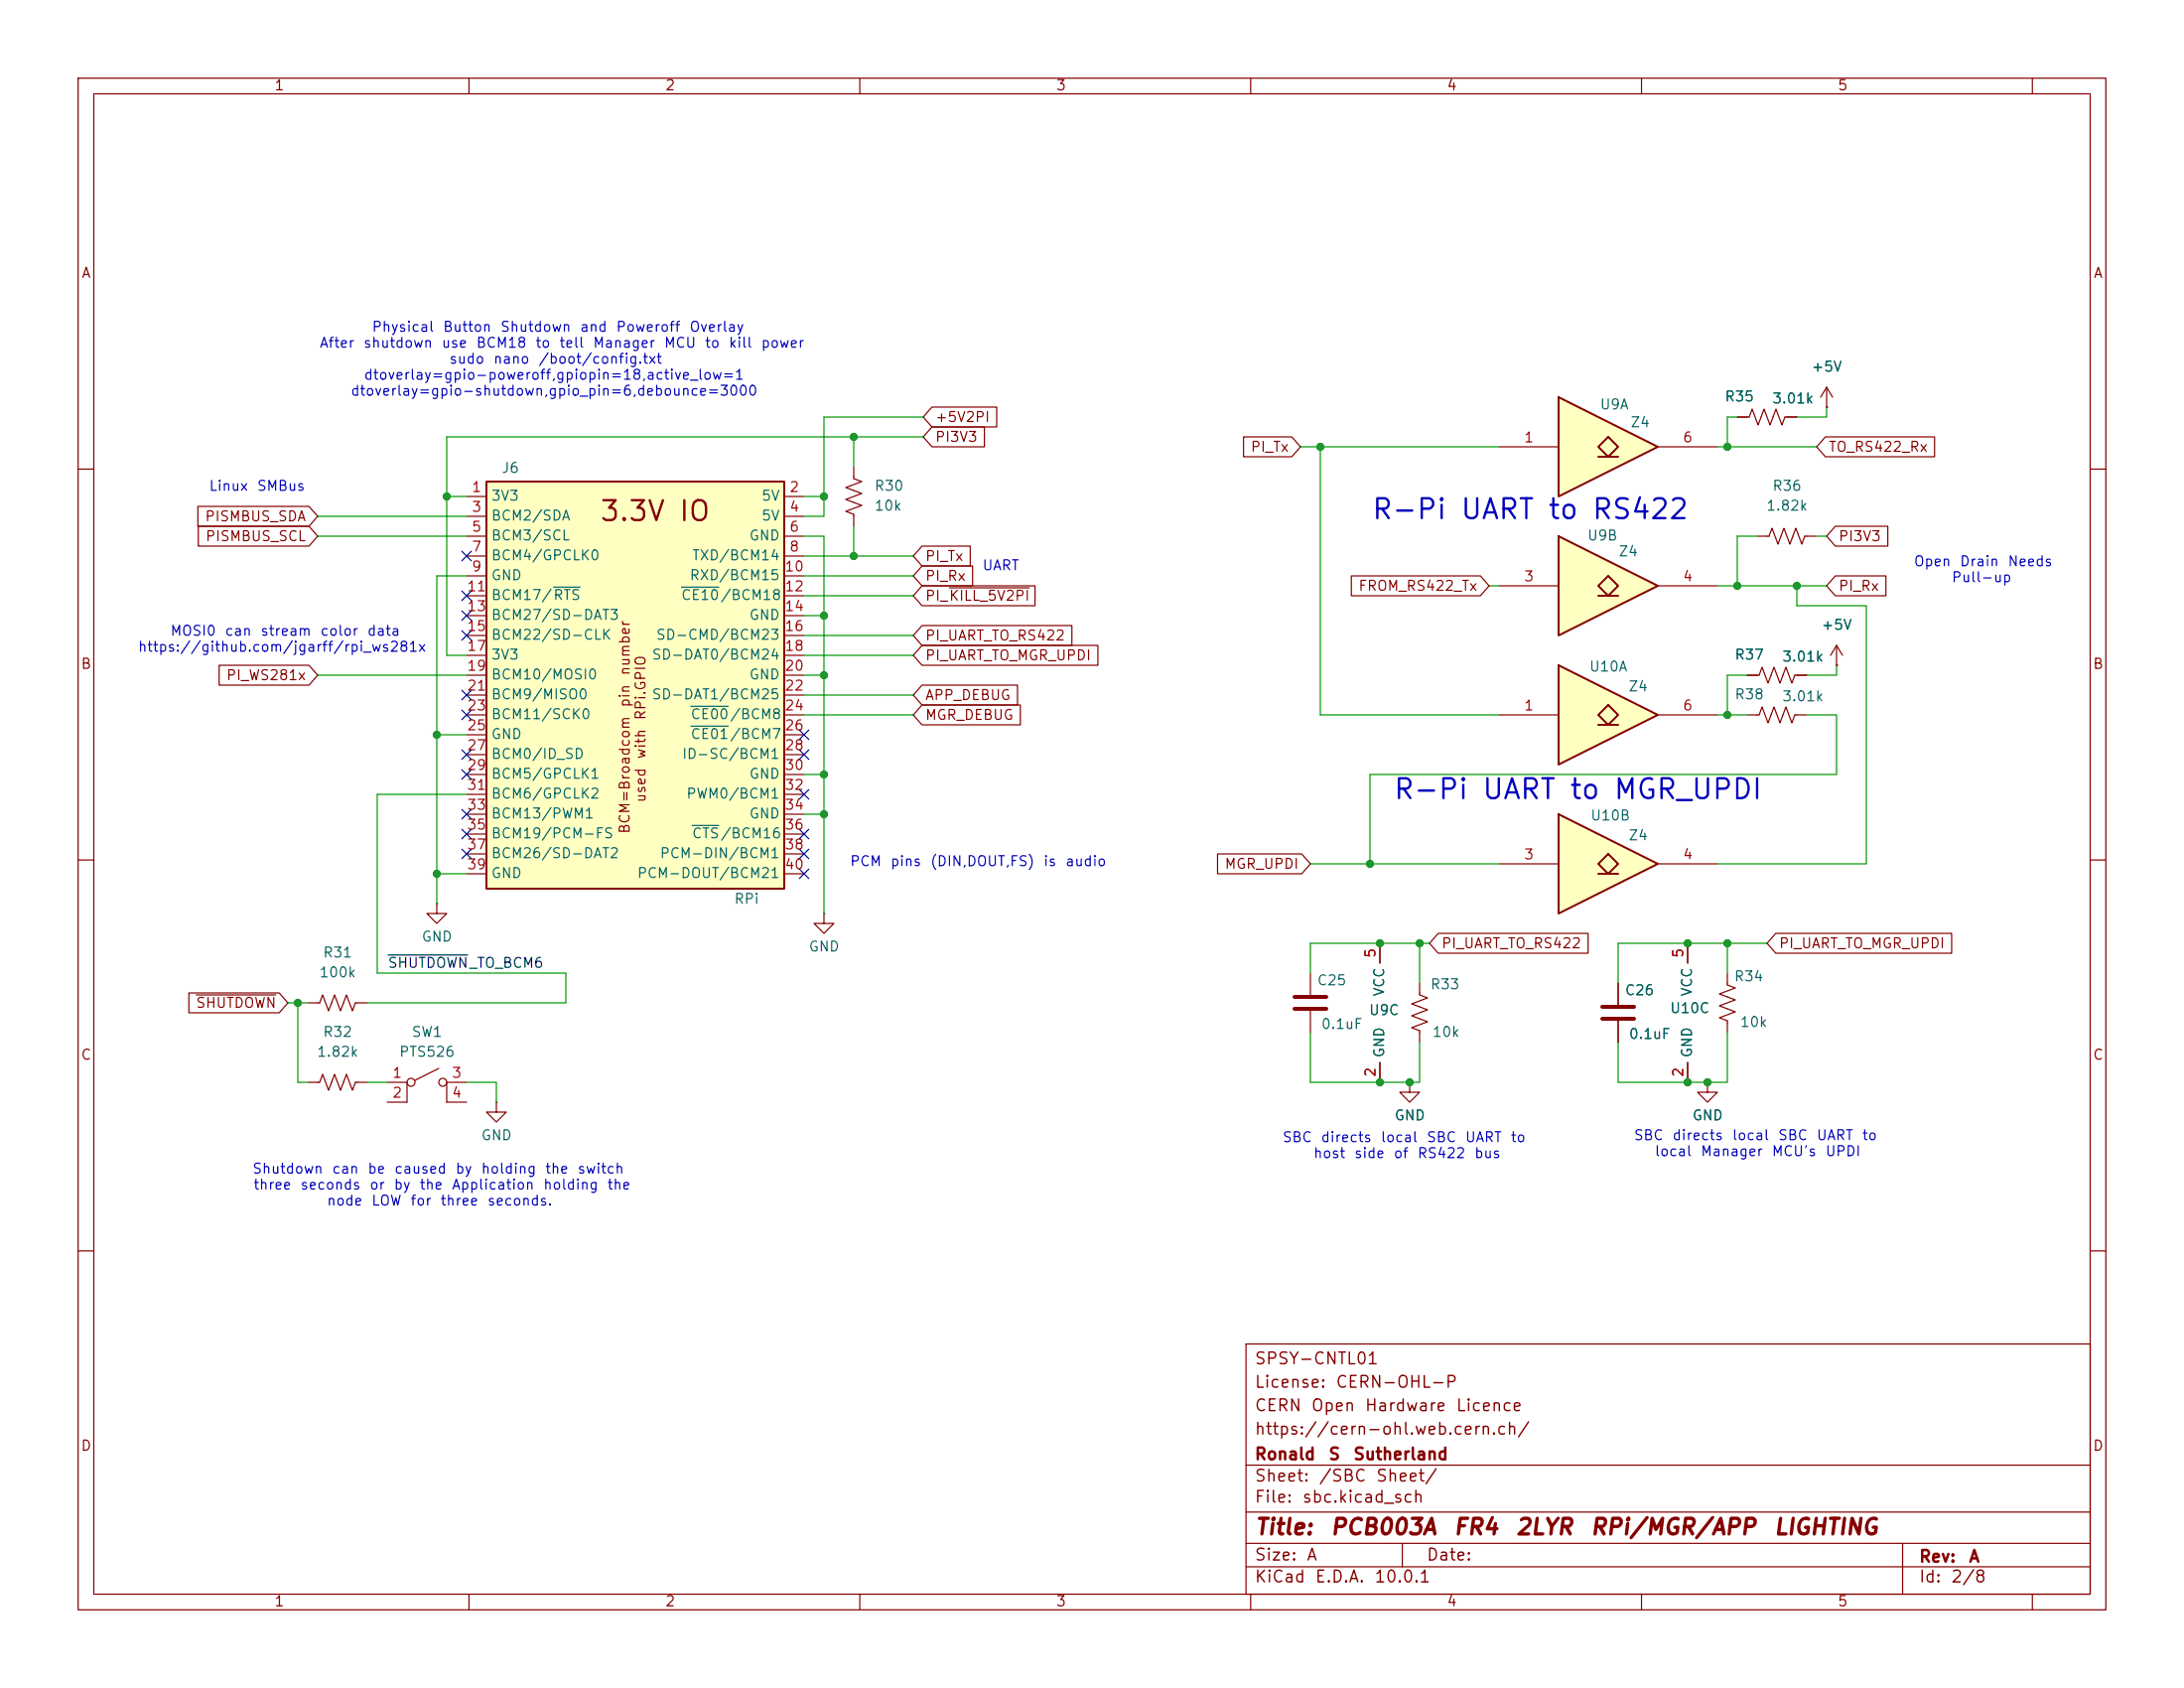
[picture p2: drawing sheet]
<svg xmlns="http://www.w3.org/2000/svg" width="279mm" height="216mm" viewBox="0 0 279 216" stroke-linecap="round" stroke-linejoin="round" font-family="sans-serif">
<g fill="none" stroke="#840000" stroke-width=".15">
<path d="M10 10h259.4v195.9h-259.4zM12 12h255.4v191.9h-255.4zM60 10v2M110 10v2M160 10v2M210 10v2M260 10v2M222.2 53.3h1.6l.4-1 .7 2.1 .8-2.1 .7 2.1 .8-2.1 .8 2.1 .3-1.1h1.6M10 60h2M267.4 60h2M10 110h2M267.4 110h2"/>
<path d="M39.4 128.3h1.5l.4-1 .7 2 .8-2 .8 2 .7-2 .8 2 .4-1h1.5M10 160h2M159.4 171.9h108v32h-108zM267.4 160h2M159.4 197.4h108M159.4 193.4h108M159.4 187.4h108M179.4 197.4v3M243.4 197.4v6.5M60 203.9v2M110 203.9v2M159.4 200.4h108"/>
<path d="M160 203.9v2M210 203.9v2M260 203.9v2"/>
</g>
<path d="M62.2 61.6h38.1v52.1h-38.1z" fill="#ffffc2"/>
<path d="M62.2 61.6h38.1v52.1h-38.1z" fill="none" stroke="#840000" stroke-width=".25"/>
<g fill="none" stroke="#840000" stroke-width=".15">
<path d="M59.7 63.5h2.5M59.7 66h2.5M59.7 68.6h2.5M59.7 71.1h2.5M59.7 73.7h2.5M59.7 76.2h2.5M59.7 78.7h2.5M100.3 63.5h2.6M100.3 66h2.6M100.3 68.6h2.6M100.3 71.1h2.6M100.3 73.7h2.6"/>
<path d="M100.3 76.2h2.6M100.3 78.7h2.6M59.7 81.3h2.5M59.7 83.8h2.5M59.7 86.4h2.5M59.7 88.9h2.5M59.7 91.4h2.5M59.7 94h2.5M59.7 96.5h2.5M59.7 99.1h2.5M100.3 81.3h2.6M100.3 83.8h2.6"/>
<path d="M100.3 86.4h2.6M100.3 88.9h2.6M100.3 91.4h2.6M100.3 94h2.6M100.3 96.5h2.6M100.3 99.1h2.6M59.7 101.6h2.5M59.7 104.1h2.5M59.7 106.7h2.5M59.7 109.2h2.5M59.7 111.8h2.5M100.3 101.6h2.6"/>
<path d="M100.3 104.1h2.6M100.3 106.7h2.6M100.3 109.2h2.6M100.3 111.8h2.6"/>
</g>
<path d="M70.8 75.1h3.4M87.2 75.1h4.8M88.4 90.3h4.8M88.4 92.9h4.8M88.6 105.6h3.4" fill="none" stroke="#006464" stroke-width=".15"/>
<path d="M199.4 104.1l12.7 6.4-12.7 6.3z" fill="#ffffc2"/>
<path d="M204.5 111.8h2.5" fill="none" stroke="#ffffc2" stroke-width=".13"/>
<path d="M204.5 110.5l1.2-1.3 1.3 1.3-1.3 1.3z" fill="#ffffc2"/>
<path d="M199.4 104.1l12.7 6.4-12.7 6.3zM204.5 110.5l1.2-1.3 1.3 1.3-1.3 1.3zM204.5 111.8h2.5" fill="none" stroke="#840000" stroke-width=".25"/>
<g fill="none" stroke="#840000" stroke-width=".15">
<path d="M109.2 59.7v1.5l1 .4-2 .8 2 .7-2 .8 2 .7-2 .8 1 .4v1.5M233.7 52.1h.1M233.7 49.5l-.8 1.3M233.7 49.5l.7 1.3M233.7 49.5v2.6M224.8 68.6h1.5l.4-1 .8 2 .7-2 .8 2 .7-2 .8 2 .4-1h1.5M223.5 91.4h1.5l.4-1 .8 2.1 .7-2.1 .8 2.1 .8-2.1 .7 2.1 .4-1.1h1.5M223.5 86.4h1.5l.4-1.1 .8 2.1 .7-2.1 .8 2.1 .8-2.1 .7 2.1 .4-1h1.5M234.9 85.1h.1M234.9 82.6l-.7 1.2M234.9 82.6l.8 1.2M234.9 82.6v2.5"/>
<path d="M55.9 115.6v1.2h1.2l-1.2 1.3-1.3-1.3h1.3M55.9 115.6h.1M105.4 116.8v1.3h1.3l-1.3 1.3-1.3-1.3h1.3M105.4 116.8h.1M191.8 110.5h7.6M212.1 110.5h7.6M39.4 138.4h1.5l.4-1 .7 2 .8-2 .8 2 .7-2 .8 2 .4-1h1.5M49.5 138.4h2.6v2.6h-2.6M56.1 136.7l-3 1.5M59.7 138.4h-2.6v2.6h2.6M167.6 124.5v2.8M167.6 129.3v2.8"/>
<path d="M176.5 120.7v2.5M176.5 135.9v2.5M180.3 138.4v1.3h1.3l-1.3 1.3-1.2-1.3h1.2M180.3 138.4h.1M181.6 125.7v1.6l1 .3-2 .8 2 .8-2 .7 2 .8-2 .7 1 .4v1.6M207 125.7v2.8M207 130.6v2.8M215.9 120.7v2.5M215.9 135.9v2.5M218.4 138.4v1.3h1.3l-1.3 1.3-1.2-1.3h1.2M218.4 138.4h.1M221 124.5v1.5l1 .4-2 .7 2 .8-2 .8 2 .7-2 .8 1 .4v1.5"/>
<path d="M63.5 141v1.2h1.3l-1.3 1.3-1.3-1.3h1.3M63.5 141h.1"/>
<circle cx="52.6" cy="138.4" r=".51"/>
<circle cx="56.6" cy="138.4" r=".51"/>
</g>
<path d="M165.6 127.5h4.1M165.6 129h4.1M205 128.8h4M205 130.3h4" fill="none" stroke="#840000" stroke-width=".51"/>
<path d="M199.4 68.6l12.7 6.3-12.7 6.4z" fill="#ffffc2"/>
<path d="M204.5 76.2h2.5" fill="none" stroke="#ffffc2" stroke-width=".13"/>
<path d="M204.5 74.9l1.2-1.2 1.3 1.2-1.3 1.3z" fill="#ffffc2"/>
<path d="M199.4 68.6l12.7 6.3-12.7 6.4zM204.5 74.9l1.2-1.2 1.3 1.2-1.3 1.3zM204.5 76.2h2.5" fill="none" stroke="#840000" stroke-width=".25"/>
<path d="M191.8 74.9h7.6M212.1 74.9h7.6" fill="none" stroke="#840000" stroke-width=".15"/>
<path d="M199.4 85.1l12.7 6.3-12.7 6.4z" fill="#ffffc2"/>
<path d="M204.5 92.7h2.5" fill="none" stroke="#ffffc2" stroke-width=".13"/>
<path d="M204.5 91.4l1.2-1.2 1.3 1.2-1.3 1.3z" fill="#ffffc2"/>
<path d="M199.4 85.1l12.7 6.3-12.7 6.4zM204.5 91.4l1.2-1.2 1.3 1.2-1.3 1.3zM204.5 92.7h2.5" fill="none" stroke="#840000" stroke-width=".25"/>
<path d="M191.8 91.4h7.6M212.1 91.4h7.6" fill="none" stroke="#840000" stroke-width=".15"/>
<path d="M199.4 50.8l12.7 6.4-12.7 6.3z" fill="#ffffc2"/>
<path d="M204.5 58.4h2.5" fill="none" stroke="#ffffc2" stroke-width=".13"/>
<path d="M204.5 57.2l1.2-1.3 1.3 1.3-1.3 1.2z" fill="#ffffc2"/>
<path d="M199.4 50.8l12.7 6.4-12.7 6.3zM204.5 57.2l1.2-1.3 1.3 1.3-1.3 1.2zM204.5 58.4h2.5" fill="none" stroke="#840000" stroke-width=".25"/>
<g fill="none" stroke="#840000" stroke-width=".15">
<path d="M119.2 54.6h6.7v2.6h-6.7l-1.1-1.3zM119.2 52.1h8.3v2.5h-8.3l-1.1-1.3zM159.1 55.9h6.2l1.1 1.3-1.1 1.2h-6.2zM191.8 57.2h7.6M212.1 57.2h7.6M222.2 53.3h1.3M228.6 53.3h1.3M233.5 55.9h14v2.5h-14l-1.1-1.2zM233.7 52.1h.1M25.3 64.8h14.2l1.1 1.2-1.1 1.3h-14.2zM25.4 67.3h14.1l1.1 1.3-1.1 1.3h-14.1zM118 72.4h6.4v2.5h-6.4l-1.2-1.2z"/>
<path d="M118 74.9h14.4v2.6h-14.4l-1.2-1.3zM118 69.8h6.1v2.6h-6.1l-1.2-1.3zM121.4 75.2h10.3M172.9 73.7h16.5l1.1 1.2-1.1 1.3h-16.5zM234.8 73.7h6.5v2.5h-6.5l-1.1-1.3zM234.8 67.3h6.7v2.6h-6.7l-1.1-1.3zM28 85.1h11.5l1.1 1.3-1.1 1.2h-11.5zM118 87.6h12.2v2.6h-12.2l-1.2-1.3zM118 82.5h22.5v2.6h-22.5l-1.2-1.3zM118 80h19.1v2.6h-19.1l-1.2-1.3zM118 90.2h12.5v2.5h-12.5l-1.2-1.3zM223.5 86.4h1.3"/>
<path d="M229.9 86.4h1.2M234.9 85.1h.1M155.8 109.2h10.7l1.1 1.3-1.1 1.3h-10.7zM184 119.4h19.2v2.5h-19.2l-1.1-1.2zM227.2 119.4h22.5v2.5h-22.5l-1.1-1.2zM24.2 127h11.5l1.1 1.3-1.1 1.2h-11.5zM25.1 127.3h10.2M176.5 120.7v2.5M176.5 135.9v2.5M180.3 138.4h.1M207 125.7v2.8M207 130.6v2.8"/>
<path d="M215.9 120.7v2.5M215.9 135.9v2.5M218.4 138.4h.1"/>
</g>
<path d="M49.7 122.1h10.1" fill="none" stroke="#0f0f0f" stroke-width=".15"/>
<g fill="none" stroke="#009600" stroke-width=".15">
<path d="M109.2 55.9v3.8M118.1 53.3h-12.7v12.7h-2.5M118.1 55.9h-61v27.9h2.6M166.4 57.2h25.4M168.9 57.2v34.2h22.9M219.7 57.2h12.7M222.2 53.3h-1.2v3.9M233.7 52.1v1.2h-3.8M40.6 66h19.1M40.6 68.6h19.1M57.1 63.5h2.6M59.7 73.7h-3.8v41.9"/>
<path d="M102.9 63.5h2.5M102.9 73.7h13.9M102.9 68.6h2.5v48.2M102.9 78.7h2.5M102.9 71.1h13.9M102.9 76.2h13.9M109.2 67.3v3.8M190.5 74.9h1.3M219.7 74.9h14M224.8 68.6h-2.6v6.3M229.9 74.9v2.6h8.9v33h-19.1M232.4 68.6h1.3"/>
<path d="M40.6 86.4h19.1M55.9 94h3.8M102.9 83.8h13.9M102.9 86.4h2.5M102.9 91.4h13.9M102.9 88.9h13.9M102.9 81.3h13.9M102.9 99.1h2.5M219.7 91.4h3.8M223.5 86.4h-2.5v5M231.1 91.4h3.8v7.7h-59.6v11.4M234.9 85.1v1.3h-3.8"/>
<path d="M55.9 111.8h3.8M59.7 101.6h-11.4v22.9h24.1v3.8h-25.4M102.9 104.1h2.5M167.6 110.5h24.2M36.8 128.3h2.6M38.1 128.3v10.1h1.3M47 138.4h2.5M59.7 138.4h3.8v2.6M167.6 132.1v6.3h14v-5M181.6 120.7v5M182.9 120.7h-15.3v3.8M221 120.7v3.8"/>
<path d="M221 132.1v6.3h-14v-5M226.1 120.7h-19.1v5"/>
</g>
<g fill="none" stroke="#000084" stroke-width=".15">
<path d="M59.1 70.5l1.2 1.2M59.1 78.1l1.2 1.2M59.1 75.6l1.2 1.2M60.3 70.5l-1.2 1.2M60.3 78.1l-1.2 1.2M60.3 75.6l-1.2 1.2M59.1 88.3l1.2 1.2M59.1 90.8l1.2 1.2M59.1 80.7l1.2 1.2M59.1 95.9l1.2 1.2M59.1 98.5l1.2 1.2M60.3 88.3l-1.2 1.2"/>
<path d="M60.3 90.8l-1.2 1.2M60.3 80.7l-1.2 1.2M60.3 95.9l-1.2 1.2M60.3 98.5l-1.2 1.2M102.3 95.9l1.2 1.2M102.3 93.4l1.2 1.2M103.5 95.9l-1.2 1.2M103.5 93.4l-1.2 1.2M59.1 103.5l1.2 1.2M59.1 108.6l1.2 1.2M59.1 106.1l1.2 1.2M60.3 103.5l-1.2 1.2"/>
<path d="M60.3 108.6l-1.2 1.2M60.3 106.1l-1.2 1.2M102.3 106.1l1.2 1.2M102.3 108.6l1.2 1.2M102.3 111.2l1.2 1.2M102.3 101l1.2 1.2M103.5 106.1l-1.2 1.2M103.5 108.6l-1.2 1.2M103.5 111.2l-1.2 1.2M103.5 101l-1.2 1.2"/>
</g>
<g fill="#009600" stroke="#009600" stroke-width=".13">
<circle cx="215.9" cy="138.4" r=".46"/>
<circle cx="218.4" cy="138.4" r=".46"/>
<circle cx="181.6" cy="120.7" r=".46"/>
<circle cx="221" cy="120.7" r=".46"/>
<circle cx="215.9" cy="120.7" r=".46"/>
<circle cx="176.5" cy="120.7" r=".46"/>
<circle cx="176.5" cy="138.4" r=".46"/>
<circle cx="180.3" cy="138.4" r=".46"/>
<circle cx="55.9" cy="94" r=".46"/>
<circle cx="38.1" cy="128.3" r=".46"/>
<circle cx="55.9" cy="111.8" r=".46"/>
<circle cx="105.4" cy="63.5" r=".46"/>
<circle cx="57.1" cy="63.5" r=".46"/>
<circle cx="109.2" cy="71.1" r=".46"/>
<circle cx="105.4" cy="78.7" r=".46"/>
<circle cx="109.2" cy="55.9" r=".46"/>
<circle cx="229.9" cy="74.9" r=".46"/>
<circle cx="105.4" cy="104.1" r=".46"/>
<circle cx="105.4" cy="86.4" r=".46"/>
<circle cx="105.4" cy="99.1" r=".46"/>
<circle cx="222.2" cy="74.9" r=".46"/>
<circle cx="221" cy="57.2" r=".46"/>
<circle cx="168.9" cy="57.2" r=".46"/>
<circle cx="221" cy="91.4" r=".46"/>
<circle cx="175.3" cy="110.5" r=".46"/>
</g>
<text font-size="2.5" fill="#840000" x="76.6" y="67.3">3.3V IO</text>
<g font-size="2.5" fill="#0000c2">
<text x="175.3" y="67">R-Pi UART to RS422</text>
<text x="178.1" y="102.8">R-Pi UART to MGR_UPDI</text>
</g>
<g font-size="2" fill="#840000">
<text x="160.4" y="196.8">Title:</text>
<text x="170.1" y="196.8">PCB003A</text>
<text x="185.8" y="196.8">FR4</text>
<text x="193.8" y="196.8">2LYR</text>
<text x="203.3" y="196.8">RPi/MGR/APP</text>
<text x="226.8" y="196.8">LIGHTING</text>
</g>
<g font-size="1.5" fill="#840000">
<text x="160.4" y="177.9">License:</text>
<text x="160.4" y="174.9">SPSY-CNTL01</text>
<text x="170.8" y="177.9">CERN-OHL-P</text>
<text x="160.4" y="183.9">https://cern-ohl.web.cern.ch/</text>
<text x="160.4" y="180.9">CERN</text>
<text x="167.6" y="180.9">Open</text>
<text x="174.5" y="180.9">Hardware</text>
<text x="186.2" y="180.9">Licence</text>
<text x="160.4" y="189.9">Sheet:</text>
<text x="160.4" y="187.1">Ronald</text>
<text x="168.6" y="189.9">/SBC</text>
<text x="169.9" y="187.1">S</text>
<text x="173" y="187.1">Sutherland</text>
<text x="175.9" y="189.9">Sheet/</text>
<text x="160.4" y="192.6">File:</text>
<text x="166.5" y="192.6">sbc.kicad_sch</text>
<text x="160.4" y="202.8">KiCad</text>
<text x="160.4" y="200">Size:</text>
<text x="167.1" y="200">A</text>
<text x="168.1" y="202.8">E.D.A.</text>
<text x="175.7" y="202.8">10.0.1</text>
<text x="182.4" y="200">Date:</text>
<text x="245.4" y="200.2">Rev:</text>
<text x="245.4" y="202.8">Id:</text>
<text x="249.5" y="202.8">2/8</text>
<text x="251.8" y="200.2">A</text>
</g>
<g font-size="1.3" fill="#840000">
<text x="35" y="11.9">1</text>
<text x="85" y="11.9">2</text>
<text x="135" y="11.9">3</text>
<text x="185" y="11.9">4</text>
<text x="235" y="11.9">5</text>
<text x="10.3" y="35.9">A</text>
<text x="267.7" y="35.9">A</text>
<text x="119.5" y="56.8">PI3V3</text>
<text x="119.5" y="54.3">+5V2PI</text>
<text x="159.9" y="58.1">PI_Tx</text>
<text x="233.8" y="58.1">TO_RS422_Rx</text>
<text x="26.1" y="67">PISMBUS_SDA</text>
<text x="26.2" y="69.5">PISMBUS_SCL</text>
<text x="235.1" y="69.5">PI3V3</text>
<text x="118.3" y="74.6">PI_Rx</text>
<text x="118.3" y="77.2">PI_KILL_5V2PI</text>
<text x="118.3" y="72.1">PI_Tx</text>
<text x="173.7" y="75.9">FROM_RS422_Tx</text>
<text x="235.1" y="75.9">PI_Rx</text>
<text x="118.3" y="82.2">PI_UART_TO_RS422</text>
<text x="10.3" y="85.9">B</text>
<text x="28.8" y="87.3">PI_WS281x</text>
<text x="80.9" y="86.5" transform="rotate(-90 80.9 86.5)">number</text>
<text x="118.3" y="89.9">APP_DEBUG</text>
<text x="118.3" y="84.8">PI_UART_TO_MGR_UPDI</text>
<text x="267.7" y="85.9">B</text>
<text x="80.9" y="90.6" transform="rotate(-90 80.9 90.6)">pin</text>
<text x="82.9" y="92.2" transform="rotate(-90 82.9 92.2)">RPi.GPIO</text>
<text x="118.3" y="92.4">MGR_DEBUG</text>
<text x="82.9" y="97.2" transform="rotate(-90 82.9 97.2)">with</text>
<text x="80.9" y="106.7" transform="rotate(-90 80.9 106.7)">BCM=Broadcom</text>
<text x="82.9" y="102.8" transform="rotate(-90 82.9 102.8)">used</text>
<text x="156.6" y="111.4">MGR_UPDI</text>
<text x="184.3" y="121.6">PI_UART_TO_RS422</text>
<text x="227.5" y="121.6">PI_UART_TO_MGR_UPDI</text>
<text x="25" y="129.2">SHUTDOWN</text>
<text x="10.3" y="135.9">C</text>
<text x="267.7" y="135.9">C</text>
<text x="10.3" y="185.9">D</text>
<text x="267.7" y="185.9">D</text>
<text x="35" y="205.8">1</text>
<text x="85" y="205.8">2</text>
<text x="135" y="205.8">3</text>
<text x="185" y="205.8">4</text>
<text x="235" y="205.8">5</text>
</g>
<g font-size="1.3" fill="#0000c2">
<text x="40.8" y="44.8">After</text>
<text x="46.4" y="44.8">shutdown</text>
<text x="47.5" y="42.8">Physical</text>
<text x="56.4" y="44.8">use</text>
<text x="56.6" y="42.8">Button</text>
<text x="57.4" y="46.8">sudo</text>
<text x="60.8" y="44.8">BCM18</text>
<text x="63" y="46.8">nano</text>
<text x="63.9" y="42.8">Shutdown</text>
<text x="68.4" y="44.8">to</text>
<text x="68.8" y="46.8">/boot/config.txt</text>
<text x="71.4" y="44.8">tell</text>
<text x="74.1" y="42.8">and</text>
<text x="75.8" y="44.8">Manager</text>
<text x="78.7" y="42.8">Poweroff</text>
<text x="84.9" y="44.8">MCU</text>
<text x="88.1" y="42.8">Overlay</text>
<text x="90.1" y="44.8">to</text>
<text x="93.1" y="44.8">kill</text>
<text x="97.3" y="44.8">power</text>
<text x="44.8" y="50.9">dtoverlay=gpio-shutdown,gpio_pin=6,debounce=3000</text>
<text x="46.5" y="48.9">dtoverlay=gpio-poweroff,gpiopin=18,active_low=1</text>
<text x="26.6" y="63.1">Linux</text>
<text x="32.8" y="63.1">SMBus</text>
<text x="125.6" y="73.3">UART</text>
<text x="244.7" y="72.7">Open</text>
<text x="249.6" y="74.8">Pull-up</text>
<text x="250.6" y="72.7">Drain</text>
<text x="256.8" y="72.7">Needs</text>
<text x="17.6" y="83.7">https://github.com/jgarff/rpi_ws281x</text>
<text x="21.7" y="81.6">MOSI0</text>
<text x="28.7" y="81.6">can</text>
<text x="33.2" y="81.6">stream</text>
<text x="40.9" y="81.6">color</text>
<text x="46.9" y="81.6">data</text>
<text x="108.6" y="111.1">PCM</text>
<text x="113.8" y="111.1">pins</text>
<text x="118.9" y="111.1">(DIN,DOUT,FS)</text>
<text x="133.4" y="111.1">is</text>
<text x="136.2" y="111.1">audio</text>
<text x="164" y="146.4">SBC</text>
<text x="167.9" y="148.4">host</text>
<text x="168.9" y="146.4">directs</text>
<text x="173.1" y="148.4">side</text>
<text x="176.5" y="146.4">local</text>
<text x="178.2" y="148.4">of</text>
<text x="181.2" y="148.4">RS422</text>
<text x="182.4" y="146.4">SBC</text>
<text x="187.3" y="146.4">UART</text>
<text x="188.5" y="148.4">bus</text>
<text x="193.2" y="146.4">to</text>
<text x="208.9" y="146.1">SBC</text>
<text x="211.6" y="148.2">local</text>
<text x="213.8" y="146.1">directs</text>
<text x="217.5" y="148.2">Manager</text>
<text x="221.5" y="146.1">local</text>
<text x="226.6" y="148.2">MCU's</text>
<text x="227.4" y="146.1">SBC</text>
<text x="232.3" y="146.1">UART</text>
<text x="233.4" y="148.2">UPDI</text>
<text x="238.1" y="146.1">to</text>
<text x="32.2" y="150.4">Shutdown</text>
<text x="32.3" y="152.5">three</text>
<text x="38.3" y="152.5">seconds</text>
<text x="41.7" y="154.5">node</text>
<text x="42.4" y="150.4">can</text>
<text x="46.9" y="150.4">be</text>
<text x="47.2" y="152.5">or</text>
<text x="47.4" y="154.5">LOW</text>
<text x="50.3" y="152.5">by</text>
<text x="50.3" y="150.4">caused</text>
<text x="52.4" y="154.5">for</text>
<text x="53.6" y="152.5">the</text>
<text x="56.2" y="154.5">three</text>
<text x="57.7" y="152.5">Application</text>
<text x="58.2" y="150.4">by</text>
<text x="61.5" y="150.4">holding</text>
<text x="62.2" y="154.5">seconds.</text>
<text x="69.4" y="152.5">holding</text>
<text x="69.6" y="150.4">the</text>
<text x="73.8" y="150.4">switch</text>
<text x="77.6" y="152.5">the</text>
</g>
<g font-size="1.3" fill="#006464">
<text x="231.6" y="47.9">+5V</text>
<text x="204.6" y="52.7">U9A</text>
<text x="220.6" y="51.7">R35</text>
<text x="226.6" y="51.9">3.01k</text>
<text x="208.5" y="55">Z4</text>
<text x="62.7" y="64.4">3V3</text>
<text x="64.1" y="60.8">J6</text>
<text x="97.3" y="64.4">5V</text>
<text x="111.8" y="65.6">10k</text>
<text x="111.8" y="63.1">R30</text>
<text x="225.9" y="65.6">1.82k</text>
<text x="226.7" y="63.1">R36</text>
<text x="62.7" y="66.9">BCM2/SDA</text>
<text x="62.7" y="69.4">BCM3/SCL</text>
<text x="62.7" y="72">BCM4/GPCLK0</text>
<text x="88.4" y="72">TXD/BCM14</text>
<text x="95.7" y="69.4">GND</text>
<text x="97.3" y="66.9">5V</text>
<text x="203" y="69.4">U9B</text>
<text x="207" y="71.5">Z4</text>
<text x="62.7" y="74.5">GND</text>
<text x="62.7" y="77.1">BCM17/RTS</text>
<text x="87" y="77.1">CE10/BCM18</text>
<text x="88.1" y="74.5">RXD/BCM15</text>
<text x="62.7" y="79.6">BCM27/SD-DAT3</text>
<text x="62.7" y="82.1">BCM22/SD-CLK</text>
<text x="83.8" y="82.1">SD-CMD/BCM23</text>
<text x="95.7" y="79.6">GND</text>
<text x="232.9" y="80.9">+5V</text>
<text x="62.7" y="84.7">3V3</text>
<text x="62.7" y="87.2">BCM10/MOSI0</text>
<text x="62.7" y="89.8">BCM9/MISO0</text>
<text x="83.3" y="84.7">SD-DAT0/BCM24</text>
<text x="83.3" y="89.8">SD-DAT1/BCM25</text>
<text x="95.7" y="87.2">GND</text>
<text x="203.2" y="86.2">U10A</text>
<text x="208.2" y="88.7">Z4</text>
<text x="221.8" y="89.8">R38</text>
<text x="221.8" y="84.7">R37</text>
<text x="227.9" y="84.9">3.01k</text>
<text x="62.7" y="92.3">BCM11/SCK0</text>
<text x="62.7" y="94.8">GND</text>
<text x="88.2" y="92.3">CE00/BCM8</text>
<text x="88.2" y="94.8">CE01/BCM7</text>
<text x="227.9" y="90">3.01k</text>
<text x="62.7" y="97.4">BCM0/ID_SD</text>
<text x="62.7" y="99.9">BCM5/GPCLK1</text>
<text x="87.2" y="97.4">ID-SC/BCM1</text>
<text x="95.7" y="99.9">GND</text>
<text x="62.7" y="102.5">BCM6/GPCLK2</text>
<text x="62.7" y="105">BCM13/PWM1</text>
<text x="62.7" y="107.5">BCM19/PCM-FS</text>
<text x="87.7" y="102.5">PWM0/BCM1</text>
<text x="88.4" y="107.5">CTS/BCM16</text>
<text x="95.7" y="105">GND</text>
<text x="203.4" y="105.3">U10B</text>
<text x="208.2" y="107.8">Z4</text>
<text x="62.7" y="110.1">BCM26/SD-DAT2</text>
<text x="62.7" y="112.6">GND</text>
<text x="81.4" y="112.6">PCM-DOUT/BCM21</text>
<text x="84.3" y="110.1">PCM-DIN/BCM1</text>
<text x="93.8" y="115.9">RPi</text>
<text x="40.8" y="125.3">100k</text>
<text x="41.2" y="122.8">R31</text>
<text x="53.8" y="120.8">GND</text>
<text x="103.4" y="122">GND</text>
<text x="221.8" y="125.8">R34</text>
<text x="168.4" y="126.3">C25</text>
<text x="168.9" y="131.9">0.1uF</text>
<text x="175" y="130.1">U9C</text>
<text x="177.4" y="127.5" transform="rotate(-90 177.4 127.5)">VCC</text>
<text x="182.9" y="126.8">R33</text>
<text x="207.8" y="127.6">C26</text>
<text x="213.5" y="129.9">U10C</text>
<text x="216.8" y="127.5" transform="rotate(-90 216.8 127.5)">VCC</text>
<text x="222.5" y="131.7">10k</text>
<text x="40.4" y="135.5">1.82k</text>
<text x="41.2" y="132.9">R32</text>
<text x="51" y="135.5">PTS526</text>
<text x="52.6" y="132.9">SW1</text>
<text x="177.4" y="135.4" transform="rotate(-90 177.4 135.4)">GND</text>
<text x="183.1" y="132.9">10k</text>
<text x="208.3" y="133.2">0.1uF</text>
<text x="216.8" y="135.4" transform="rotate(-90 216.8 135.4)">GND</text>
<text x="178.3" y="143.6">GND</text>
<text x="216.4" y="143.6">GND</text>
<text x="61.5" y="146.2">GND</text>
</g>
<g font-size="1.3" fill="#a90000">
<text x="194.9" y="56.9">1</text>
<text x="215.2" y="56.9">6</text>
<text x="60.3" y="63.2">1</text>
<text x="60.3" y="65.8">3</text>
<text x="100.9" y="63.2">2</text>
<text x="100.9" y="65.8">4</text>
<text x="60.3" y="68.3">5</text>
<text x="60.3" y="70.9">7</text>
<text x="100.9" y="68.3">6</text>
<text x="100.9" y="70.9">8</text>
<text x="59.6" y="75.9">11</text>
<text x="60.3" y="73.4">9</text>
<text x="100.3" y="73.4">10</text>
<text x="100.3" y="75.9">12</text>
<text x="194.9" y="74.7">3</text>
<text x="215.2" y="74.7">4</text>
<text x="59.6" y="78.5">13</text>
<text x="59.6" y="81">15</text>
<text x="59.6" y="83.6">17</text>
<text x="100.3" y="78.5">14</text>
<text x="100.3" y="81">16</text>
<text x="100.3" y="83.6">18</text>
<text x="59.6" y="86.1">19</text>
<text x="59.6" y="88.6">21</text>
<text x="100.3" y="86.1">20</text>
<text x="100.3" y="88.6">22</text>
<text x="59.6" y="91.2">23</text>
<text x="59.6" y="93.7">25</text>
<text x="100.3" y="91.2">24</text>
<text x="100.3" y="93.7">26</text>
<text x="194.9" y="91.2">1</text>
<text x="215.2" y="91.2">6</text>
<text x="59.6" y="96.3">27</text>
<text x="59.6" y="98.8">29</text>
<text x="59.6" y="101.3">31</text>
<text x="100.3" y="96.3">28</text>
<text x="100.3" y="98.8">30</text>
<text x="100.3" y="101.3">32</text>
<text x="59.6" y="103.9">33</text>
<text x="59.6" y="106.4">35</text>
<text x="100.3" y="103.9">34</text>
<text x="100.3" y="106.4">36</text>
<text x="59.6" y="109">37</text>
<text x="59.6" y="111.5">39</text>
<text x="100.3" y="109">38</text>
<text x="100.3" y="111.5">40</text>
<text x="194.9" y="110.2">3</text>
<text x="215.2" y="110.2">4</text>
<text x="176.3" y="122.6" transform="rotate(-90 176.3 122.6)">5</text>
<text x="215.6" y="122.6" transform="rotate(-90 215.6 122.6)">5</text>
<text x="176.3" y="137.9" transform="rotate(-90 176.3 137.9)">2</text>
<text x="215.6" y="137.9" transform="rotate(-90 215.6 137.9)">2</text>
<text x="50.1" y="138.2">1</text>
<text x="50.1" y="140.7">2</text>
<text x="57.7" y="138.2">3</text>
<text x="57.7" y="140.7">4</text>
</g>
<text font-size="1.3" fill="#0f0f0f" x="49.5" y="124.1">SHUTDOWN_TO_BCM6</text>
</svg>
